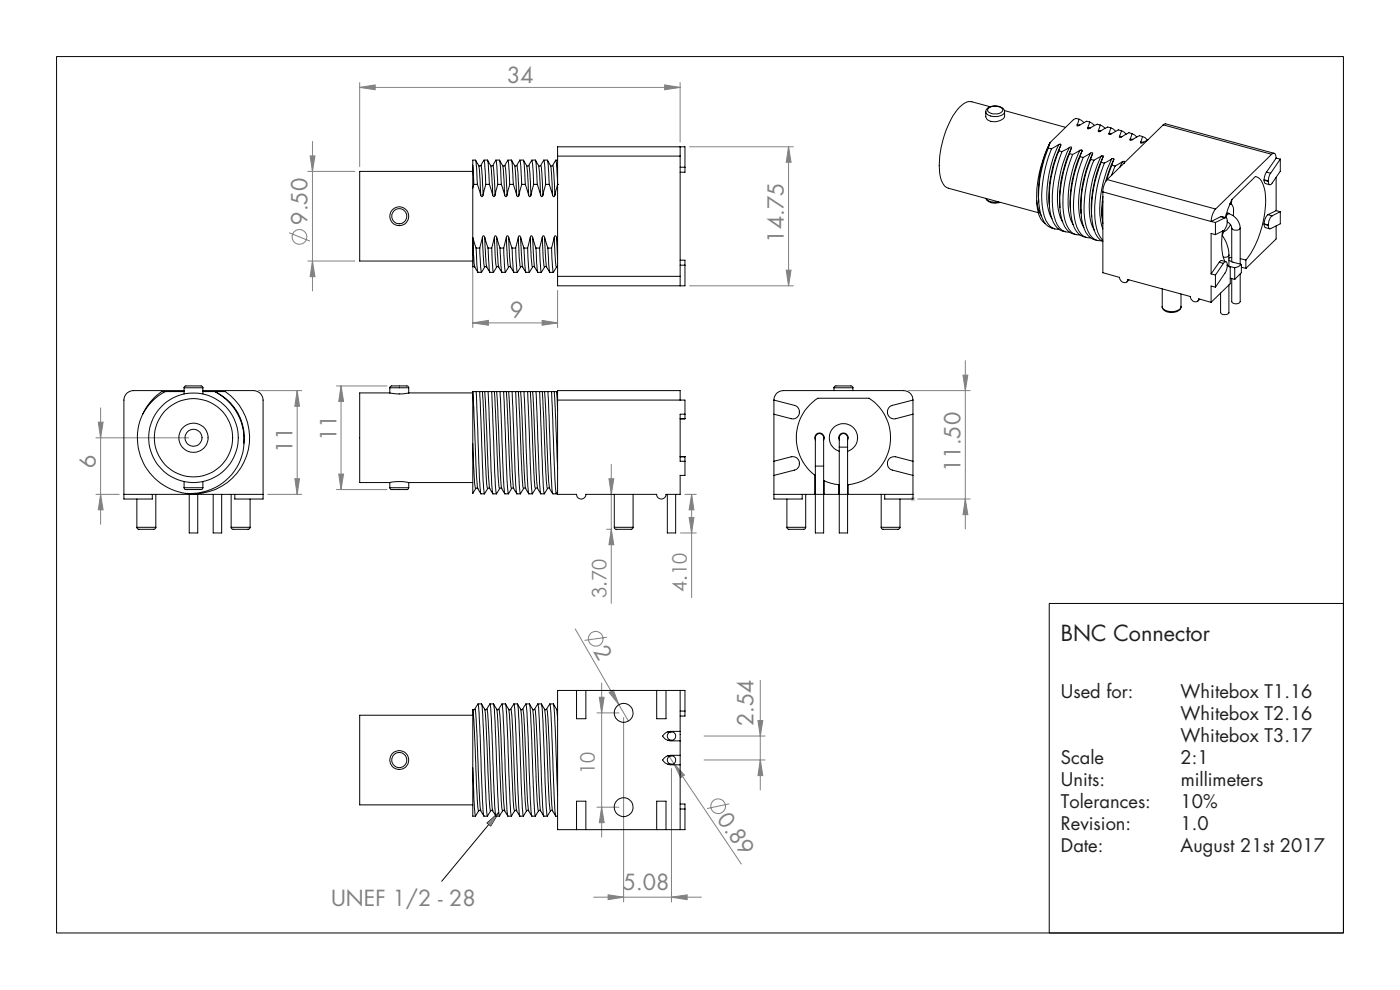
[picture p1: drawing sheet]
<svg xmlns="http://www.w3.org/2000/svg" width="297mm" height="210mm" viewBox="0 0 297 210" stroke-linecap="round" stroke-linejoin="round" font-family="sans-serif">
<g fill="none" stroke="#808180" stroke-width=".21">
<path d="M76.3 18.5l3.3-.5v1zM141 18l3.3 .5-3.3 .5zM65.8 33.1h1l-.5 3.3zM167.3 31.1l.5 3.3h-1zM61.3 49.4l4.5 1.7M66.3 55.4l.5 3.3h-1zM166.8 57.3h1l-.5 3.3zM100.3 68.5l3.3-.5v1zM115 68l3.3 .5-3.3 .5zM204.3 79.6h1l-.5 3.3zM20.8 89.6h1.1l-.6 3.3zM63 82.9l.5 3.3h-1z"/>
<path d="M72.4 81.9l.5 3.2h-1zM21.3 104.9l.6 3.2h-1.1zM62.5 101.6h1l-.5 3.3zM71.9 100.6h1l-.5 3.2zM129.2 101.6h1l-.5 3.3zM129.7 112.3l.5 3.3h-1zM146.2 109.8h1l-.5 3.3zM146.7 104.9l.5 3.2h-1zM204.8 105.9l.5 3.3h-1zM128.8 135.2l-4.8 .6M127.1 147.9h1.1l-.6 3.3zM129.2 146.9l.9-.5 1.2 3.1z"/>
<path d="M160.8 152.8h1l-.5 3.3zM127.6 171.2l.6 3.3h-1.1zM142.9 161.9l2.3 2.5-.8 .6zM154.7 170.5l-4.7 1M161.3 161.2l.5 3.3h-1zM129 189.8l3.3 .5-3.3 .5zM142.5 190.3l3.3-.5v1z"/>
<circle cx="63.5" cy="50.3" r="1.55"/>
<circle cx="126.4" cy="135.5" r="1.57"/>
<circle cx="152.3" cy="171" r="1.56"/>
</g>
<path d="M103.3 174.6l2.5-2.2-1.7 2.8z" fill="none" stroke="#050504" stroke-width=".21"/>
<path d="M193.2 105.9h1M193.3 105.5l.7 .7M193.7 105.4v.9M194 105.5l-.7 .7" fill="none" stroke="#c0bfbf" stroke-width=".21"/>
<path d="M105.8 172.4l-12.1 14.6z" fill="#808180" stroke="#050504" stroke-width=".21"/>
<g fill="none" stroke="#808180" stroke-width=".21">
<path d="M76.3 17.5v17.9M76.3 18.5h68M144.3 17.5v12.6M65.3 36.4h10M66.3 30v31.7M146.3 31.1h22M167.3 31.1v29.5M65.3 55.4h10M100.3 51.4v18.1M100.3 68.5h18M118.3 61.6v7.9M146.3 60.6h22"/>
<path d="M204.8 76.5v35.7M20.4 92.9h19.6M21.3 86.5v24.7M54.8 82.9h9.2M63 82.9v22M71.4 81.9h10.7M72.4 81.9v21.9M129.7 98.5v29.5M192.7 82.9h13.1M20.4 104.9h4.9M56.8 104.9h7.2M71.4 103.8h10.7"/>
<path d="M128.7 112.3h1M144.4 113.1h3.3M145.3 104.9h2.4M146.7 104.9v21.9M194.7 105.9h11.1M122 133.4l11.3 19.6M126.6 151.2h4.7M127.6 144.9v32.7M132.3 152.2v39.1M149.4 156.1h12.9M161.3 144.3v23.3M126.6 171.2h4.7"/>
<path d="M142 160.5l15.3 22.8M142.5 163v28.3M149.4 161.2h12.9M125.9 190.3h22.9"/>
</g>
<g fill="#808180">
<path d="M103.3 174.6l2.5-2.2-1.7 2.8z"/>
<path d="M129.2 146.9l.9-.5 1.2 3.1z"/>
<path d="M142.9 161.9l2.3 2.5-.8 .6z"/>
<path d="M204.8 105.9l.5 3.3h-1zM204.3 79.6h1l-.5 3.3z"/>
<path d="M76.3 18.5l3.3-.5v1zM141 18l3.3 .5-3.3 .5zM100.3 68.5l3.3-.5v1zM115 68l3.3 .5-3.3 .5zM129 189.8l3.3 .5-3.3 .5zM142.5 190.3l3.3-.5v1z"/>
<path d="M146.2 109.8h1l-.5 3.3zM146.7 104.9l.5 3.2h-1zM21.3 104.9l.6 3.2h-1.1zM20.8 89.6h1.1l-.6 3.3zM66.3 55.4l.5 3.3h-1zM65.8 33.1h1l-.5 3.3z"/>
<path d="M72.4 81.9l.5 3.2h-1zM71.9 100.6h1l-.5 3.2zM129.2 101.6h1l-.5 3.3zM129.7 112.3l.5 3.3h-1zM63 82.9l.5 3.3h-1zM62.5 101.6h1l-.5 3.3zM167.3 31.1l.5 3.3h-1zM166.8 57.3h1l-.5 3.3zM160.8 152.8h1l-.5 3.3zM161.3 161.2l.5 3.3h-1zM127.1 147.9h1.1l-.6 3.3zM127.6 171.2l.6 3.3h-1.1z"/>
</g>
<g fill="none" stroke="#050504" stroke-width=".21">
<path d="M12 12h273v185.9h-273zM100.3 36.4h-24v19h24M100.3 35.1l.2 4M100.3 35.1v4.8M100.3 39.9v10.7M100.5 39.1l-.2 .8M100.5 39.1h.8M100.9 34h-.6v1.1M101.3 39.1l.7 2.3M101.6 35.1l-.7-1.1 .4 5.1M101.6 35.1h.4M101.6 35.1l.4 6.3"/>
<path d="M102 35.1l.7-1.1 .3 5.1M102 35.1l.2 .9 .3 5.4M102.7 34l.8 .1 .3 5M103 39.1l-.5 2.3M103 39.1h.8M103.4 34l.7 1.1M103.8 39.1l.7 2.3M104.1 35.1h.4M104.1 35.1l.4 6.3M104.5 35.1l.2 .9 .3 5.4M105.2 34l-.7 1.1M105.6 39.1l-.6 2.3"/>
<path d="M105.6 39.1h.8M106 34h-.8l.2 1.3 .2 3.8M106.4 39.1l.7 2.3M106.6 35.1l-.6-1.1 .4 5.1M106.6 35.1h.5M106.6 35.1l.5 6.3M107.1 35.1l.7-1.1 .3 5.1M107.1 35.1l.2 .9 .3 5.4M107.7 34h.8l.4 5.1M108.1 39.1l-.5 2.3M108.1 39.1h.8M108.5 34l.7 1.1"/>
<path d="M108.9 39.1l.7 2.3M109.2 35.1h.4M109.2 35.1l.4 6.3M109.6 35.1l.3 1.7 .2 4.6M110.3 34l-.7 1.1M110.7 39.1l-.6 2.3M110.7 39.1h.7M111.1 34h-.8l.2 1.3 .2 3.8M111.4 39.1l.7 2.3M111.7 35.1l-.6-1.1 .3 5.1M111.7 35.1h.4M111.7 35.1l.4 6.3"/>
<path d="M112.1 35.1l.8-1.1 .3 5.1M112.1 35.1l.3 1.8 .2 4.5M112.8 34h.8l.4 5.1M113.2 39.1l-.6 2.3M113.2 39.1h.8M113.6 34l.7 1.1M114 39.1l.7 2.3M114.3 35.1h.4M114.3 35.1l.4 6.3M114.7 35.1l.3 1.8 .2 4.5M115.4 34l-.7 1.1M115.7 39.1l-.5 2.3"/>
<path d="M115.7 39.1h.8M116.1 34h-.7l.2 1.3 .1 3.8M116.5 39.1l.7 2.3M116.8 35.1l-.7-1.1 .4 5.1M116.8 35.1h.4M116.8 35.1l.4 6.3M117.2 35.1l.7-1.1 .4 5.1M117.2 35.1l.3 1.9 .2 4.4M117.9 34h.4M118.3 39.1l-.6 2.3M118.3 39.1h.1M118.3 33.1v-2h27v4.4"/>
<path d="M118.3 33.1v25.5M118.3 33.1h26M144.3 31.1v2M144.3 33.1v25.5M144.3 35.5h1M145.3 35.5v1h-1M209.1 23.7a1.86 1.86 0 0 1 2.4-1.2 1.49 1.49 0 0 1 1.6 1.2M209.1 23.7v1a1.77 1.77 0 0 0 2.4 1.1 1.96 1.96 0 0 0 1.6-1.1v-1M209.1 23.7a2.15 2.15 0 0 0 2.7 1l.9-.3 .3-.3 .1-.4M209.7 23a2.17 2.17 0 0 1 3 .3 1.95 1.95 0 0 1-2.8 .6l-.4-.4zM210 22.6l-3.8-1a3.2 3.2 0 0 0-3 1.6 20 20 0 0 0-3.6 14.6 2.68 2.68 0 0 0 1.6 2.1l19.1 5.2M213.1 23.5l13 3.5"/>
<path d="M222.4 31.4a24.6 24.6 0 0 0-1.7 13.9 4.4 4.4 0 0 0 2.2 3l.9 .3M222.4 31.4l.7 .2M222.7 30.3a24.9 24.9 0 0 0-2.4 12.6M222.7 30.3a26.7 26.7 0 0 0-2.8 12.2M222.8 30.2l-.4 1.2M222.8 30.2l-.1 .1M223.1 31.6a25.7 25.7 0 0 0-1.8 13.3 4.3 4.3 0 0 0 2.5 3.7h.8M224.6 30.7l.4-.2v.3M224.6 30.7l-1.5 .9M224.6 30.7a23.4 23.4 0 0 0-2.2 13.7l.8 2M224.6 32a25.1 25.1 0 0 0-1.8 13.3 4.5 4.5 0 0 0 2.6 3.7l.6 .2M224.6 32l.7 .2"/>
<path d="M225 30.8a24.6 24.6 0 0 0-2.4 12.7M225 30.8l-.4 1.2M225.3 32.2a24.8 24.8 0 0 0-1.6 13.8 3.4 3.4 0 0 0 3.1 3.2M226.9 32.6a25.2 25.2 0 0 0-1.7 13.8 3.8 3.8 0 0 0 2.4 3.2M226.9 31.3l-1.6 .9M226.9 31.3l.4-.1v.2M226.9 31.3a23.6 23.6 0 0 0-2.3 13.8l.8 2M226.9 32.6l.6 .2M227.3 31.4l-.4 1.2M227.3 31.4a24.5 24.5 0 0 0-2.5 11.9M227.5 32.8a24 24 0 0 0-1.5 14.3 3.2 3.2 0 0 0 3.1 2.7M228.5 26.5h.6"/>
<path d="M228.9 25.3l-.7-.2-.5 .3-4.9 4.8M228.9 25.3l-.4 1.2M228.9 25.3l1 .7M229.1 31.9l-1.6 .9M229.1 31.9l.4-.1 .1 .2M229.1 31.9a23.8 23.8 0 0 0-2.2 13.9l.8 1.9M229.1 33.2a23.9 23.9 0 0 0-1.5 14.3 3.5 3.5 0 0 0 2.9 2.9M229.1 33.2l.7 .2M229.6 32l-.5 1.2M229.6 32a24.7 24.7 0 0 0-2.6 11.9M229.8 33.4a24.9 24.9 0 0 0-1.7 13.8 3.7 3.7 0 0 0 2.7 3.2h.6M230.8 27.1h.6"/>
<path d="M231.2 25.9l-.7-.2-1.7 1h-.3v-.2M231.2 25.9l-.4 1.2M231.2 25.9l1 .7M231.4 32.5l-1.6 .9M231.4 32.5l.3-.1 .1 .2M231.4 32.5a23.6 23.6 0 0 0-2.2 14l.7 1.8M231.4 33.8a24.2 24.2 0 0 0-1.7 13.8 3.8 3.8 0 0 0 3.1 3.4M231.4 33.8l.7 .2M231.8 32.6a24.5 24.5 0 0 0-2.5 12.7M231.8 32.6l-.4 1.2M232.1 34a25 25 0 0 0-1.8 13.3 4.3 4.3 0 0 0 2.5 3.7h.8M233 27.7h.6"/>
<path d="M233.4 26.5l-.4 1.2M233.4 26.5l1 .8M233.4 26.5l-.6-.2-1.7 1h-.3v-.2M233.6 34.4a25.4 25.4 0 0 0-1.8 13.3 4.4 4.4 0 0 0 2.2 3.6M233.6 33.1l-1.5 .9M233.6 33.1l.4-.1v.2M233.6 33.1a23.1 23.1 0 0 0-2.2 14l.8 1.8M233.6 34.4l.7 .2M234 33.2a24.8 24.8 0 0 0-2.4 12.7M234 33.2l-.4 1.2M234.3 34.6a24.9 24.9 0 0 0-1.7 13.8 5.4 5.4 0 0 0 1.4 2.6M234.9 38.1a4 4 0 0 0-.9 2.6"/>
<path d="M234.9 38.1l23 6.2M235.2 28.3l.6 .1M235.7 27.1l-.5 1.2M235.7 27.1l.5 .3 .5 .5M235.7 27.1l-.7-.2-1.7 1h-.3v-.2M235.8 33.7l-1.5 .9M235.8 33.7l.4-.1 .1 .2M235.8 33.7a23.2 23.2 0 0 0-2.1 14.1l.3 .8M235.9 35l-1.1 3.2M235.9 35l.6 .2M236.3 33.8l-.4 1.2M236.3 33.8l-1 2.4-.7 2.3"/>
<path d="M236.5 35.2l-.7 2M237.5 28.9l.6 .1M237.9 27.7l-.4 1.2M237.9 27.7l1 .8M237.9 27.7l-.7-.2-1.6 1h-.3l-.1-.2M238.1 34.3l-1.6 .9M238.1 34.3l.4-.1v.3M238.1 34.3l-.5 1.2M238.5 34.5v.1zM239.7 29.5l.6 .1M240.1 28.4l-.4 1.1M240.1 28.4l.6 .2 .5 .5"/>
<path d="M240.1 28.4l-.6-.3-1.7 1h-.3v-.2M242 30.2h.6M242.4 29l-.4 1.2M242.4 29l.5 .2 .5 .5M242.4 29l-.7-.2-1.7 1-.3-.1v-.2M243.6 29.6l-1.3 .7-.3 .1v-.2M246.8 26.5l.5-.3 23 6.3M246.8 26.5l23 6.2M246.8 26.5l-11.9 11.6M268.2 38.2l.2 .7 .9 .3M268.2 38.1v.1M268.2 38.1l.9 .3"/>
<path d="M268.2 38.2l.9 .3M268.7 36.5l-.4 1-.1 .6M268.7 36.5l.9 .3M269.1 38.4v.1M269.6 36.8l-.4 .7-.1 .9M269.8 32.7a.53 .53 0 0 1 .7-.1 .53 .53 0 0 1 .2 .7v.2M269.8 32.7l-11.9 11.6M270.7 37.6v7.1M270.7 33.5l-2 3M270.7 33.5l.9 .3M271.6 33.8v2.5l-1.7 2.5a.4 .4 0 0 1-.5 .4 .4 .4 0 0 1-.3-.5v-.2M271.6 33.8l-2 3"/>
<path d="M100.3 53v1.1M100.3 50.4l.7 2.2M100.3 50.6v6M100.3 50.6l.4 6M100.3 56.6l.3-.1 .8 1.2M101 52.6l.4 5.2M101 52.6h.8M101.4 57.8h.8M101.8 52.6l.2 4 .2 1.2M102 41.4l.2 .3 .3-.3M102.2 57.7l.8-1.2h.2l.7 1.2M102.3 50.4l-.5 2.2"/>
<path d="M102.3 50.4l.2-.4 .3 .4M102.3 50.4l.3 5.4 .2 .8M102.8 50.4l.7 2.2M102.8 50.4l.5 6.2M103.5 52.6l.4 5.2M103.5 52.6h.8M103.9 57.8h.8M104.3 52.6l.1 2.9 .3 2.2M104.5 41.4l.2 .3 .3-.3M104.7 57.7l.9-1.2h.1l.8 1.2M104.9 50.4l-.6 2.2M104.9 50.4l.2-.4 .3 .4"/>
<path d="M104.9 50.4l.3 5.4 .2 .8M105.4 50.4l.7 2.2M105.4 50.4l.4 6.2M106.1 52.6l.4 5.1M106.1 52.6h.8M106.5 57.8h.7M106.9 52.6l.1 4 .2 1.2M107.1 41.4l.2 .3 .3-.3M107.2 57.7l.9-1.2h.2l.7 1.2M107.4 50.4l-.5 2.2M107.4 50.4l.2-.4 .3 .4M107.4 50.4l.3 5.5 .2 .7"/>
<path d="M107.9 50.4l.7 2.2M107.9 50.4l.4 6.2M108.6 52.6l.4 5.2M108.6 52.6h.8M109 57.8h.8M109.4 52.6l.1 2.9 .3 2.2M109.6 41.4l.2 .3 .3-.3M109.8 57.7l.8-1.2h.2l.7 1.2M110 50.4l-.6 2.2M110 50.4l.1-.4 .4 .4M110 50.4l.1 4.1 .4 2.1M110.5 50.4l.7 2.2"/>
<path d="M110.5 50.4l.4 6.2M111.2 52.6l.3 5.1M111.2 52.6h.7M111.5 57.8h.8M111.9 52.6l.2 3.9 .2 1.3M112.1 41.4l.3 .3 .2-.3M112.3 57.7l.9-1.2h.1l.8 1.2M112.5 50.4l-.6 2.2M112.5 50.4l.2-.4 .3 .4M112.5 50.4l.2 4.1 .3 2.1M113 50.4l.7 2.2M113 50.4l.4 6.2"/>
<path d="M113.7 52.6l.4 5.2M113.7 52.6h.8M114.1 57.8h.8M114.5 52.6l.2 4.7 .2 .4M114.7 41.4l.2 .3 .3-.3M114.9 57.7l.8-1.2h.2l.7 1.2M115 50.4l-.5 2.2M115 50.4l.2-.4 .3 .4M115 50.4l.2 4.1 .2 1.9 .1 .2M115.5 50.4l.7 2.2M115.5 50.4l.5 6.2M116.2 52.6l.4 5.1"/>
<path d="M116.2 52.6h.8M116.6 57.8h.8M117 52.6l.2 3.9 .2 1.3M117.2 41.4l.2 .3 .3-.3M117.6 50.4l-.6 2.2M117.6 50.4l.2-.4 .3 .4M117.6 50.4l.2 5 .3 1.2M118.1 50.4l.2 4.5M118.1 50.4l.2 .7M118.3 56.5l-.9 1.2M118.3 58.6h26M144.3 58.6v2"/>
<path d="M144.3 55.2h1v1.1M144.3 56.3h1M145.3 56.3v4.3h-27v-2M211.8 42.8a2.59 2.59 0 0 1-2.6-.7 2.32 2.32 0 0 0 3 .8M219.9 42.5a6.8 6.8 0 0 0 1.5 4.7l.4 .2M219.9 42.5a8.2 8.2 0 0 0 1 3.4M224.8 43.3l.1 .8M227 43.9l.1 .8M227.6 49.6l.7 .2M233.8 45.7l.1 .8M234 42.6l-.1 .3a16.4 16.4 0 0 0 .1 4.6M234 40.7v17.1l3.5 1a.96 .96 0 0 0 .6 1 .96 .96 0 0 0 1.1-.3l.1-.2 13.2 3.6a.98 .98 0 0 0 .6 1 .98 .98 0 0 0 1.2-.3v-.2l2.6 .7"/>
<path d="M234 41.7l-.2 4M234 40.7l22.9 6.3M239.5 59.4l-.4 .4M256.9 47l.9 .2M256.9 58.1l.9 .2M257.8 49.8l-.9-.3v8.6M257.8 47.2v2.6M257.8 58.3v2.6M257.9 44.3a4.3 4.3 0 0 0-1 2.7M258.7 55.6l-1.8 2.5M258.7 55.6l.8 .3M259 46l-2.1 1"/>
<path d="M259 46l.9 .2M259.4 49a11.6 11.6 0 0 0 .5 6.5M259.5 55.9a.45 .45 0 0 1 .7-.3 .45 .45 0 0 1 .1 .6M259.5 55.9l-1.7 2.4M259.6 49.1l-.3 .8a7.5 7.5 0 0 1 1.4 4.2M259.9 46.2a.5 .5 0 0 1 .5 .2 .5 .5 0 0 1-.1 .6 2.69 2.69 0 0 1-.8 1.9l-1.7 .9M259.9 46.2l-2.1 1M260 46.1l1.3-3.7 5-5a3.4 3.4 0 0 1 2.1 3.2 21.2 21.2 0 0 1-4.1 14.6M260.1 55.5l-1.1-.2-.3 .3M260.3 47.1a1.58 1.58 0 0 1 1 1.3M260.3 56.2l.7 .5v3.5l-4.1 3.9M260.3 56.2l-.2 1.4-2.3 3.3"/>
<path d="M260.3 45.3h.4M260.7 45.3a3.4 3.4 0 0 1 2.4 3.1M260.7 45.3l-.4 .2-.2 .7-1.1-.2M260.7 55.2l.9 .4 1.7 .5M260.7 45.3l-.2-.1-.4 .3M260.7 54.1a.89 .89 0 0 1-1.2 .4M260.7 54.1v2.4M260.7 56.5l1.2 .3M261 59l.9 .3M261 47.6a1.95 1.95 0 0 1-1.5 1.4M261.1 43.2h-.2a.97 .97 0 0 1 .8 1.2l-.1 1.3M261.3 54.6l-.6 .1"/>
<path d="M261.3 48.4a1.16 1.16 0 0 0 1.8 0M261.3 48.4v7.1M261.3 42.3l-.1 1M261.9 56.8v2.5M263.1 58.1v5.9a1.1 1.1 0 0 1-1.8 0v-4.9M263.1 48.4v7.6M263.1 54.9l1.2 .3M263.3 56.1l-.7 .5-.7 .2M263.3 56.1v1.7l-1.4 1.5M263.3 56.7l1 .2M264.3 55.2v1.7M268.2 47.6l.2 .7 .9 .2"/>
<path d="M268.2 47.5v.1M268.2 47.5l.9 .2M268.2 47.6l.9 .2M269 45.5a2.57 2.57 0 0 0-.8 2M269 45.5l.9 .3M269.1 47.7v.1M269.9 45.8a2.57 2.57 0 0 0-.8 1.9M270.7 47.9v2.8l-6.4 6.2M270.7 44.7l-1.7 .8M270.7 44.7l.9 .2M271.6 44.9v2.6l-2 1a.46 .46 0 0 1-.5-.2 .46 .46 0 0 1 0-.5M271.6 44.9l-1.7 .9"/>
<path d="M246.6 65a1.92 1.92 0 0 0 2.5 1.2 1.49 1.49 0 0 0 1.4-1.2M246.6 61.3v3.8a1.93 1.93 0 0 0 2.2 1 1.71 1.71 0 0 0 1.7-1v-2.7M254.5 63.5l-.4 .4M257.8 60.9l-.9-.2v3.4M260.7 60.4v5.9a1.06 1.06 0 0 1-1.8 0v-4.1M35.1 83.1h-.8a11.3 11.3 0 0 0-4.1 4.8M35.1 83.1a11.7 11.7 0 0 0-4.9 4.8M35.1 83.1h4M39.1 82.3l.3-.4h3.3l.3 .4M39.1 82.9h-10.8a2.02 2.02 0 0 0-2 2v20M39.1 82.3h3.9M39.1 82.3v1.3"/>
<path d="M43 82.9h10.8a2.02 2.02 0 0 1 2 2v20M43 83.1h2.6M43 82.3v1.3M45.6 83.1h2.2a11.9 11.9 0 0 1 4.4 14 11.9 11.9 0 0 1-12.6 7.6M45.6 83.1h.2M45.8 83.1a11.4 11.4 0 0 1 5.3 14.1 11.4 11.4 0 0 1-13.3 7.1 11.9 11.9 0 0 1-7.6-16.4M45.8 83.1a10.7 10.7 0 0 1 6 10.8M82.7 82.3l.3-.4h3.4l.3 .4M82.7 83.3h-6.4v19.1h6.4M82.7 83.3a9.7 9.7 0 0 0 4 0h13.6M82.7 82.3h4M82.7 82.3v1"/>
<path d="M86.7 82.3v1M100.3 94.1v10.6l.6-1.1M100.3 83.1v11M100.3 83.1l.8 17.7 .3 2.8M100.3 94.1l.2 4.6a16.2 16.2 0 0 0 .4 4.9M101 83.1h-.7M101 83.1l.7 18.3 .3 3.3M101 83.1h.8M101.8 83.1l.2 5.9a182.5 182.5 0 0 0 .8 15.8M101.8 83.1h.5M102.3 83.1h.5M102.3 83.1l.8 17.7 .2 2.3 .2 .5"/>
<path d="M102.8 83.1h.7M102.8 83.1l.8 17.7 .3 2.8M103.5 83.1l.3 5.9a182.5 182.5 0 0 0 .8 15.8M103.5 83.1h.8M104.3 83.1l.7 17.3 .3 4.3M104.3 83.1h.6M104.9 83.1h.5M104.9 83.1l.8 17.8 .1 2.2 .2 .5M105.4 83.1h.7M105.4 83.1l.7 16.7 .3 3.8M106.1 83.1l.7 18.3 .3 3.3M106.1 83.1h.8"/>
<path d="M106.9 83.1l.2 5.9a185.3 185.3 0 0 0 .8 15.8M106.9 83.1h.5M107.4 83.1h.5M107.4 83.1l.8 17.8 .2 2.2 .1 .5M107.9 83.1h.7M107.9 83.1l.8 16.8 .3 3.7M108.6 83.1l.3 5.9a185.3 185.3 0 0 0 .7 15.8M108.6 83.1h.8M109.4 83.1l.6 17.3 .4 4.3M109.4 83.1h.6M110 83.1h.5M110 83.1l.8 18.8 .3 1.7"/>
<path d="M110.5 83.1h.7M110.5 83.1l.7 16.8 .3 3.7M111.2 83.1l.7 18.3 .3 3.3M111.2 83.1h.7M111.9 83.1l.3 5.7a187.8 187.8 0 0 0 .8 16M111.9 83.1h.6M112.5 83.1h.5M112.5 83.1l.7 16.9 .3 3.2 .1 .4M113 83.1h.7M113 83.1l.7 16.9 .4 3.6M113.7 83.1l.2 5.7a187.8 187.8 0 0 0 .8 16M113.7 83.1h.8"/>
<path d="M114.5 83.1l.6 17.3 .4 4.3M114.5 83.1h.5M115 83.1h.5M115 83.1l.8 17 .4 3.5M115.5 83.1h.7M115.5 83.1l.8 17 .3 3.5M116.2 83.1l.7 18.3 .4 3.3M116.2 83.1h.8M117 83.1l.3 5.8a190.9 190.9 0 0 0 .7 15.9M117 83.1h.6M117.6 83.1l.7 16.3M117.6 83.1h.5"/>
<path d="M118.1 83.1l.2 3.9M118.1 83.1h.2M118.3 84.9v20h4a.99 .99 0 0 0 1 1 .99 .99 0 0 0 1-1h15a.99 .99 0 0 0 1 1 .99 .99 0 0 0 1-1h3v-4.1h1v-3.9M118.3 84.9v-2h26v2M118.3 84.9h27v3.9h-1M144.3 96.9h1M145.3 87.9h-1v9.9h1M164.2 97.8l3.7-.9a1.46 1.46 0 0 1 1.6 1.1 1.46 1.46 0 0 1-.9 1.7l-4.4 1.1M164.2 84.9l4.4 1.1a1.46 1.46 0 0 1 .9 1.7 1.46 1.46 0 0 1-1.6 1.1l-3.7-.9M164.2 84.9a1.97 1.97 0 0 1 2-2h25.5a1.97 1.97 0 0 1 2 2M164.2 84.9v20M173 98.9v-5.6a.97 .97 0 0 1 .8-1.3 .97 .97 0 0 1 .9 1.3v5.6"/>
<path d="M173 98.9v14.2h1.7v-14.2M173 93.3a1.01 1.01 0 0 1 .8-1.5 1.01 1.01 0 0 1 .9 1.5M173 98.9h1.7M176.9 82.3l.3-.4h3.4l.3 .4M176.9 82.3h4M176.9 82.3v.6M178 94.8v-1.5a.97 .97 0 0 1 .9-1.3 .97 .97 0 0 1 .9 1.3v1.5M178 94.8v18.3h1.8v-18.3M178 93.3a1.01 1.01 0 0 1 .9-1.5 1.01 1.01 0 0 1 .9 1.5M178 95.7a3 3 0 0 1-1.5-4.6 3 3 0 0 1 4.9 0 3 3 0 0 1-1.6 4.6M178 94.8h1.8M180.9 82.3v.6"/>
<path d="M193.7 97.8l-3.7-.9a1.46 1.46 0 0 0-1.7 1.1 1.46 1.46 0 0 0 1 1.7l4.4 1.1M193.7 84.9l-4.4 1.1a1.46 1.46 0 0 0-1 1.7 1.46 1.46 0 0 0 1.7 1.1l3.7-.9M193.7 84.9v20M26.3 104.9v1h6v-1M26.3 104.9h29.5M29 111.9l.1 .2 .4 .2h3.1l.4-.2 .1-.2M29 111.9h4.1M29 105.9v6M33.1 104.9v7M39.1 103.5l.2 .3h3.5l.2-.3M39.1 103.5h3.9M39.1 102.2v1.3"/>
<path d="M40.1 104.9v8.2h1.8v-8.2M43 102.2v1.3M45.2 104.9v8.2h1.8v-8.2M49 111.9l.1 .2a7.3 7.3 0 0 0 3.2 .2l.6-.1 .2-.3M49 111.9h4.1M49 104.9v7M49.8 104.9v1h6v-1M53.1 105.9v6M82.7 103.5l.2 .3h3.6l.2-.3M82.7 102.4a9.5 9.5 0 0 1 4 0h13.6M82.7 103.5h4M82.7 102.4v1.1"/>
<path d="M86.7 102.4v1.1M100.9 103.6l.2-.1 .3 .1M101.4 103.6l.6 1.1M102 104.8h.8M103.9 103.6l.7 1.1M103.9 103.6h-.4l-.7 1.1M104.6 104.8h.7M105.3 104.7l.9-1.2h.2l.7 1.2M107.1 104.8h.8M107.9 104.7l.8-1.2h.2l.7 1.2M109.6 104.8h.8M110.4 104.7l.9-1.2h.1l.8 1.2"/>
<path d="M112.2 104.8h.8M113 104.7l.8-1.2h.2l.7 1.2M114.7 104.8h.8M115.5 104.7l.8-1.2h.2l.8 1.2M117.3 104.8h.7M118.3 104.3l-.3 .4M130.3 111.9l.1 .2a6.3 6.3 0 0 0 2.9 .2l.8-.1 .2-.3M130.3 111.9h4M130.3 104.9v7M134.3 104.9v7M141.6 104.9v8.2h1.7v-8.2M164.2 104.9v1h6v-1"/>
<path d="M164.2 104.9h8.7M166.9 111.9l.1 .2 .3 .2h3.2l.4-.2v-.2M166.9 111.9h4M166.9 105.9v6M170.9 104.9v7M172.9 100.8a10 10 0 0 1 .6-16.3h10.9a10 10 0 0 1 4.3 10.7 10 10 0 0 1-8.8 7.6M172.9 104.9h1.9M172.9 100.8l.1 .1M172.9 100.8v4.1M174.7 101.9l.1 .1M174.8 102l1.6 .5 1.5 .3M174.8 104.9h3.1"/>
<path d="M174.8 102v2.9M177.9 104.9h2M177.9 102.8h.1M177.9 102.8v2.1M179.8 102.8h.1M179.9 104.9h13.8M179.9 102.8v2.1M186.9 111.9l.1 .2 .3 .2h3.2l.4-.2v-.2M186.9 111.9h4M186.9 104.9v7M187.7 104.9v1h6v-1M190.9 105.9v6"/>
<path d="M222.6 128h62.4v69.9h-62.4zM100.3 151.7h-24v19h24M100.7 150.4l.7-1a166.4 166.4 0 0 1 .8 15.5l.3 7.2 .2 1M100.7 150.5l.1-.1a211.5 211.5 0 0 1 .8 17.1l.4 4.5-.3-.1-.1 .1M100.7 150.4l-.2 .2-.2-.1M101.4 149.3h.8l.1 .4 .8 20.5 .3 2.9M102.2 149.4l.6 1M102.8 150.5l.3 2.5 .8 18.2 .1 .7h.5l.7 1.2M102.8 150.4l.2 .2 .3-.2M103.3 150.5v-.1a217.6 217.6 0 0 1 .9 17.2l.3 4.4M103.9 149.4l-.6 1M104.7 149.3h-.8a300.1 300.1 0 0 1 1 19.9l.3 3.9"/>
<path d="M105.4 150.5l.2 2.5 .8 18.2 .2 .8 .4-.1 .7 1.2M105.4 150.4l-.7-1 .2 1.1 .3 7.4a151.6 151.6 0 0 0 .8 15.2M105.4 150.4l.2 .2 .2-.2M105.8 150.4l.7-1a163.9 163.9 0 0 1 .7 15.4l.4 7.3 .1 1M105.8 150.5v-.1a223.6 223.6 0 0 1 .9 17.2l.4 4.4M106.5 149.3h.7l.2 .4 .8 20.4 .3 3M107.2 149.4l.7 1M107.9 150.5l.3 2.6 .8 18.1 .1 .8 .4-.1 .8 1.2M107.9 150.4l.2 .2 .2-.2M108.3 150.5l.1-.1a260.8 260.8 0 0 1 .9 18.4l.3 3.2M109 149.4l-.7 1M109.8 149.3h-.8a300.5 300.5 0 0 1 1 19.8l.3 4"/>
<path d="M110.5 150.5l.3 3.6 .8 17.6 .1 .3 .4-.1 .7 1.2M110.5 150.4l-.7-1 .2 1.1 .3 7.3a154 154 0 0 0 .8 15.3M110.5 150.4l.2 .2 .2-.2M110.9 150.4l.6-1a163.9 163.9 0 0 1 .8 15.4l.3 7.2 .2 1.1M110.9 150.5v-.1a236.1 236.1 0 0 1 .9 17.4l.3 4.2M111.5 149.3h.8l.1 .4 .5 8.8a143.9 143.9 0 0 0 .7 14.6M112.3 149.4l.7 1M113 150.5l.3 3.7 .8 17.5 .1 .3 .4-.1 .8 1.2M113 150.4l.2 .2 .2-.2M113.4 150.5l.3 1.7 .7 16.7 .3 3.1M114.1 149.4l-.7 1M114.9 149.3h-.8l.2 .9 .3 6.9a199.8 199.8 0 0 0 .8 16"/>
<path d="M115.5 150.5l.4 3.7 .8 17.6 .1 .2 .4-.1 .7 1.2M115.5 150.4l-.6-1 .1 1 .4 7.4a156.4 156.4 0 0 0 .7 15.3M115.5 150.4l.2 .2 .3-.2M116 150.4l.6-1a265.3 265.3 0 0 1 .9 19.1l.4 4.6M116 150.5l.2 1.8 .7 16.7 .3 3M116.6 149.3h.8a221.8 221.8 0 0 1 .8 17.2l.1 2.2M117.4 149.4l.7 1M118.1 150.4l.2 .2M118.1 150.5l.2 2.2M122.3 146.5h2M122.3 146.5v6h2v-6M122.3 146.5h-4v29.5h4"/>
<path d="M124.3 146.5h15M139.3 146.5v6h2v-6M139.3 146.5h2M141.3 146.5h4v4.3M141.6 155.2h.9M141.6 157h.9M144.3 155.1h-2a2.02 2.02 0 0 0-1.7 1 1.95 1.95 0 0 0 1.7 1h2M144.3 155.1v20.9M144.3 146.5v8.6M144.3 150.8h1M145.3 150.8v1.1h-1M100.3 162.9v-12.4l.3 4.5a203 203 0 0 0 .9 17l-.6 1.1"/>
<path d="M100.3 162.9l.3 8.5 .3 1.7M100.3 162.9v10.2h.6M102 172l.7 1.1M102.7 173.1h.7M104.1 172l-.7 1.1M105.2 173.1h.8M106.6 172l-.6 1.1M107.7 173.1h.8M109.2 172l-.7 1.1M110.3 173.1h.8M111.7 172l-.6 1.1M112.8 173.1h.8"/>
<path d="M114.3 172l-.7 1.1M115.4 173.1h.7M116.8 172l-.7 1.1M117.9 173.1h.4M122.3 176v-6h2v6M122.3 176h2M124.3 176h15M139.3 176v-6h2v6M139.3 176h2M141.6 160.3h.9M141.6 162.1h.9M144.3 160.2h-2a2.02 2.02 0 0 0-1.7 1 1.95 1.95 0 0 0 1.7 1h2"/>
<path d="M144.3 170.6h1v1M144.3 171.6h1M145.3 171.6v4.4h-4"/>
<circle cx="84.7" cy="45.9" r="2"/>
<circle cx="84.7" cy="45.9" r="1.59"/>
<circle cx="41" cy="92.9" r="3.1"/>
<circle cx="41" cy="92.9" r="9.5"/>
<circle cx="41.1" cy="92.9" r="8.3"/>
<circle cx="41.1" cy="92.9" r="1.8"/>
<circle cx="132.3" cy="151.2" r="2.01"/>
<circle cx="142.5" cy="156.2" r=".89"/>
<circle cx="84.7" cy="161.2" r="2"/>
<circle cx="84.7" cy="161.2" r="1.59"/>
<circle cx="132.3" cy="171.2" r="2.01"/>
<circle cx="142.5" cy="161.2" r=".89"/>
</g>
<g font-size="4.6" fill="#808180">
<text x="107.6" y="17.5">34</text>
<text x="65.3" y="47.7" transform="rotate(-90 65.3 47.7)">9.50</text>
<text x="166.3" y="51.5" transform="rotate(-90 166.3 51.5)">14.75</text>
<text x="108.2" y="67.5">9</text>
<text x="71.4" y="93.5" transform="rotate(-90 71.4 93.5)">11</text>
<text x="20.4" y="99.3" transform="rotate(-90 20.4 99.3)">6</text>
<text x="62" y="96.2" transform="rotate(-90 62 96.2)">11</text>
<text x="203.8" y="100.1" transform="rotate(-90 203.8 100.1)">11.50</text>
<text x="125.8" y="138.1" transform="rotate(60 125.8 138.1)">2</text>
<text x="159.9" y="154.1" transform="rotate(-90 159.9 154.1)">2.54</text>
<text x="152" y="173.7" transform="rotate(56 152 173.7)">0.89</text>
<text x="132.1" y="188.9">5.08</text>
<text x="70.2" y="192.2">UNEF 1/2 - 28</text>
</g>
<text font-size="4.6" fill="#231f20" x="225.1" y="136">BNC Connector</text>
<g font-size="4.2" fill="#808180">
<text x="145.7" y="125.6" transform="rotate(-90 145.7 125.6)">4.10</text>
<text x="128.7" y="126.8" transform="rotate(-90 128.7 126.8)">3.70</text>
<text x="126.2" y="164.1" transform="rotate(-90 126.2 164.1)">10</text>
</g>
<g font-size="3.9" fill="#231f20">
<text x="225.1" y="148.1">Used for:</text>
<text x="250.5" y="148.1">Whitebox T1.16</text>
<text x="250.5" y="152.8">Whitebox T2.16</text>
<text x="250.5" y="157.4">Whitebox T3.17</text>
<text x="225.1" y="162.1">Scale</text>
<text x="225.1" y="166.8">Units:</text>
<text x="250.5" y="162.1">2:1</text>
<text x="250.5" y="166.8">millimeters</text>
<text x="225.1" y="171.4">Tolerances:</text>
<text x="250.5" y="171.4">10%</text>
<text x="225.1" y="176.1">Revision:</text>
<text x="250.5" y="176.1">1.0</text>
<text x="225.1" y="180.7">Date:</text>
<text x="250.5" y="180.7">August 21st 2017</text>
</g>
</svg>
